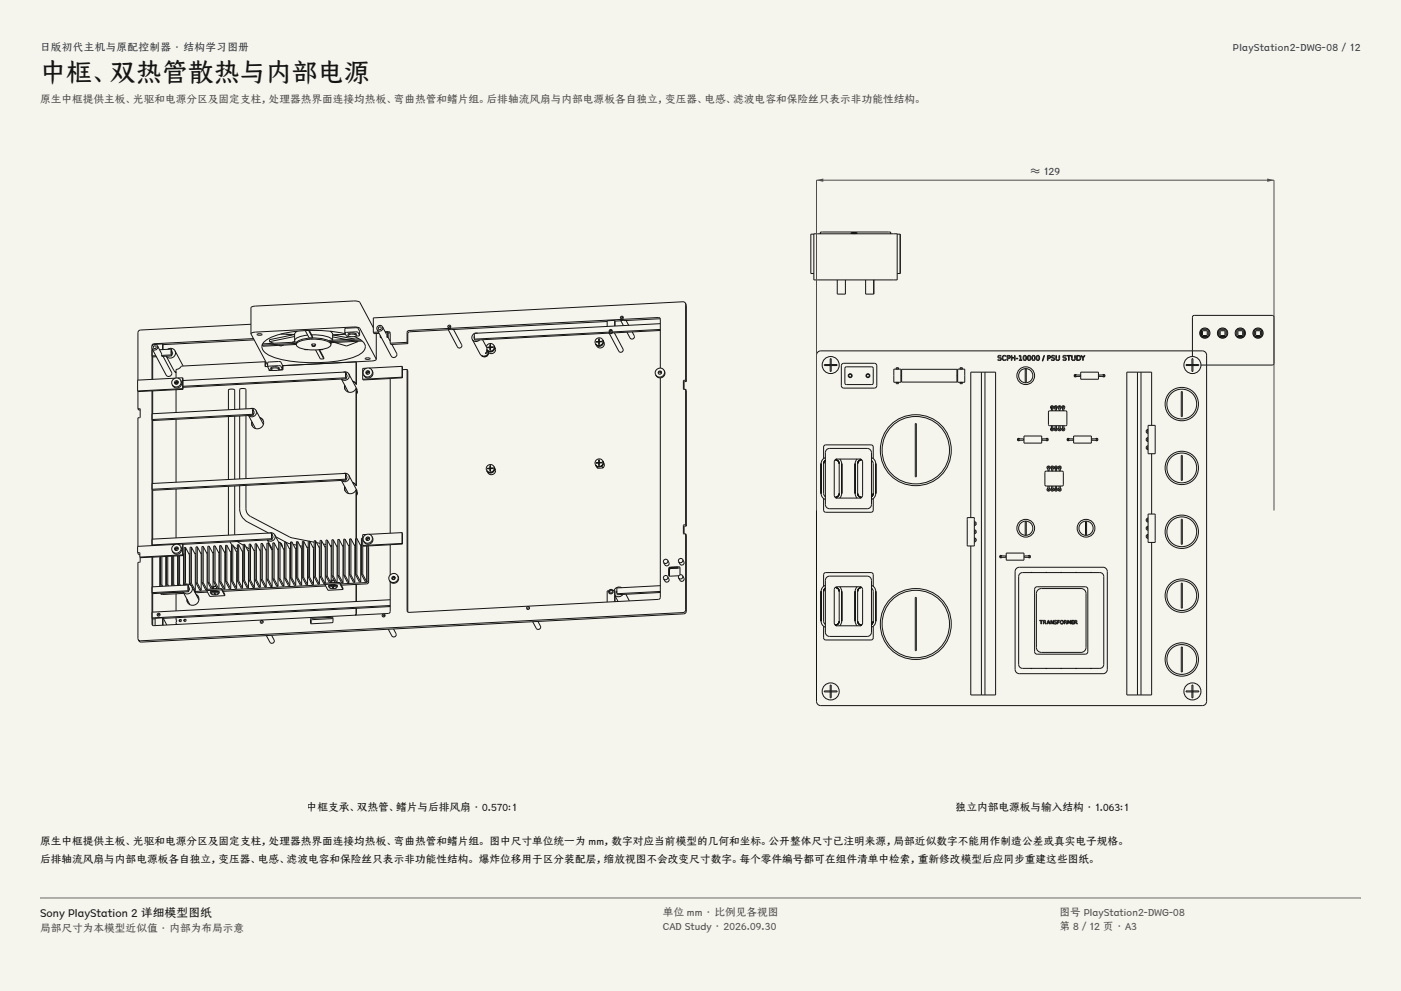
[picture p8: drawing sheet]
<svg xmlns="http://www.w3.org/2000/svg" width="420mm" height="297mm" viewBox="0 0 420 297" stroke-linecap="round" stroke-linejoin="round" font-family="sans-serif">
<g fill="#f5f4ed">
<path d="M0 0h420v297h-420z"/>
<path d="M12 12h396v275h-396z"/>
</g>
<g fill="none" stroke="#141413" stroke-width=".3">
<path d="M244 70.2h-.9v11.8h.9M244 70.1h25v13.8h-25zM245.9 70.1v-.5l.7-.1h19.8l.6 .1v.5M255.1 69.9l.9 .1M255.1 69.8l.9 .2M255.1 69.8v.1M255.4 69.8h1.3M255.6 69.8h.9M255.6 69.8l-.2 .1M255.6 69.8h-.2M256 69.7l-.9 .1M256 69.7l1 .1"/>
<path d="M256 69.7l.5 .1M256 69.7l-.4 .1M256.5 69.8l.2 .1M256.5 69.8h.2M257 69.9l-1 .1M257 69.8l-1 .2M257 69.8v.1M269 70.2h.9v11.8h-.9M75.2 97.2l-33.4 1.8-.5 .7v14.2M89.1 99.3l-.6 .4-.2 .5M91.5 99.1l1.2 2.2h1M92.5 99l1.2 2.3"/>
<path d="M92.7 99l1 1.9v.4M99.1 99.3l.6 .7v2M99.1 99.3h.1M99.3 99.3h-.2M103.4 98.5l3.6-.3 .3 .2 .5 .9M103.4 98.5v.1M103.4 99.8l3.6-.3 .3 .1 .5 .9M103.4 99.8l.5 .9 .9 .1M103.4 98.5v1.3M107.8 99.3h.1M107.8 99.3v1.2M111.9 98.2l-4-7.6-.9-.4h-1l-30.4 1.7-.4 .3v7.8"/>
<path d="M111.9 99.6l.2 .4 1.5-.1M112.8 100v7.7M113.1 98.8l4.2 7.9a.91 .91 0 0 0 1.2 .3 .91 .91 0 0 0 .4-1.1l-1.4-2.7M113.4 99.5l-1.5 .1M114.7 98l1.2 2.3 .1 .6M114.7 98a.91 .91 0 0 1-.4 1.1 .91 .91 0 0 1-1.2-.3M114.7 98a.91 .91 0 0 0-1.2-.4 .91 .91 0 0 0-.4 1.2M115.5 99.4h1.1l.3 .2 .1 3.3M116.2 99.6h-.7M116.2 99.6l.1 .2M116.2 99.6v1.3M116.3 99.8l.7 .1"/>
<path d="M116.3 99.8v1.3l-.3-.2M134.4 98.6l.1 .2-12 .7-.3 .5v3M135.1 97.9h-.4l-.3 .4M135.2 98.6h-.8M136 98.7l2.5 4.7a.72 .72 0 0 1-.5 .9 .72 .72 0 0 1-.9-.3l-2.7-5.2M142.2 100a1.31 1.31 0 0 0-.6 1.7M143.2 99.9h-.8M182 96.4l-46.7 2.4-.1-.2M182.5 99.7l3 5.5a.71 .71 0 0 0 .9 .3 .71 .71 0 0 0 .4-.9l-2.6-4.8M182.6 99.8h.1M182.6 99.8l-40.3 2.1-.1-.3M182.8 99.5l-40.6 2.1"/>
<path d="M182.8 99.5v.2M182.8 99.7h-.3M183.4 99.5v.1M183.4 99.6l-.6 .1M183.5 99.1a.47 .47 0 0 0-.5 0 .47 .47 0 0 0-.2 .4M183.5 99.2l-.1 .3M183.5 99.2l-.5-.4-.4 .3 .2 .4M183.5 99.2a.47 .47 0 0 0-.7 .4M183.8 99.6a.72 .72 0 0 1-1.3 .1M183.8 99.6h-.4M184.3 96l-2.3 .1v1.7M184.3 96l.1 .2"/>
<path d="M184.3 96v1.7M184.4 96.2v1.5M186.1 95.9l.1 .2-1.8 .1M186.1 96.1l.8 1.5M186.9 95.2h-.5l-.2 .4M186.9 95.9h-.8M187.7 96.1l.8 1.4M189.5 99.5l.7 1.3a.72 .72 0 0 1-.5 .8 .72 .72 0 0 1-.8-.3l-.9-1.7M198 95.6l-10.9 .5-.2-.2M198 95.7l-.2-.4-.4-.1-74.8 3.8-.6 .6v3M198 95.7v14.6M198 99l-14.2 .8v-.2"/>
<path d="M198 97l-55.8 2.9v1.7M198 98.7l-14.6 .8M205.5 90.8l.3 .7v22.8M205.5 90.8v23.2M205.5 90.8l-.7-.4-92.9 4.9v4.3M251 83.9v4.2h2.4v-4.2M259.5 83.9v4.2h2.4v-4.2M359.9 99v1.7M360.2 98.8h2v2h-2zM360.3 98.6h1.8M360.5 99.1h1.4v1.5h-1.4zM362.5 99v1.7"/>
<path d="M365.2 99v1.7M365.5 98.8h2v2h-2zM365.6 98.6h1.8M365.8 99.1h1.4v1.5h-1.4zM367.8 99v1.7M370.5 99v1.7M370.8 98.8h2v2h-2zM371 98.6h1.7M371.1 99.1h1.4v1.5h-1.4zM373.1 99v1.7M375.9 99v1.7M376.1 98.8h2.1v2h-2.1z"/>
<path d="M376.3 98.6h1.7M376.4 99.1h1.5v1.5h-1.5zM378.4 99v1.7M41.2 117.2l.1 .2M41.3 117.4v5.1M45.6 104.5v9.2M45.6 117.1v46.4M45.6 117.1v.1M45.6 117.1l-4.3 .3M45.6 104.5l4.2 7.9a.91 .91 0 0 0 1.2 .3 .91 .91 0 0 0 .4-1.2l-2.5-4.7M45.8 104.8l-.2 .1M45.8 107v6.7"/>
<path d="M45.8 117.2v6.8M46.5 103.2h.1M46.7 106.6l-1.1 .1 .1 .3 1.2-.1M47.2 103.6l1.2 2.2v.7M47.2 103.6a.91 .91 0 0 1-.4 1.2 .91 .91 0 0 1-1.2-.3M47.2 103.6a.91 .91 0 0 0-1.2-.3 .91 .91 0 0 0-.4 1.2M48.4 106.5l.1 .3 3-.1M48.8 103.1l.1 .2M48.8 103.1l-2.3 .1M48.8 103.1v1.7M48.9 103.3v1.5M50.3 104.7a1.51 1.51 0 0 1 2.2 .4"/>
<path d="M51.3 104.6l.2 .7M51.3 106.4l.2 .3M51.3 106.4l-2.9 .1M51.3 104.6l-3.5 .2M51.3 104.6v1.8M51.3 106l.2 .7M51.3 105l.2 .3M51.5 105.3l-.2-.1a.63 .63 0 0 1 .2 1.1M52.5 105.1a1.55 1.55 0 0 1-.6 2 1.55 1.55 0 0 1-2-.3l2.2 4.2 .7 .6M52.5 105.1l2.4 4.6M52.5 113.3l-11.3 .6v3.3M52.5 115l.3-.5h.6a.59 .59 0 0 0-.6 0 .59 .59 0 0 0-.3 .5"/>
<path d="M52.8 111.7l-.3-.3 .3 .3M52.8 116.8v6.8M53.3 114.9l-.4 .3M53.4 114.7a.59 .59 0 0 0-.8 .4M54.1 113.9a1.43 1.43 0 0 1-.6 1.9 1.43 1.43 0 0 1-1.9-.5M54.1 113.9a1.43 1.43 0 0 0-1.8-.4 1.43 1.43 0 0 0-.7 1.8M54.1 113.9a1.45 1.45 0 0 1-.4 2.2 1.45 1.45 0 0 1-2.1-.8M54.7 113.2v3.3M54.7 113.2l.2 3.5M54.7 116.5l.2 .2M54.7 116.5l-13.5 .7M54.7 113.2l-1.4 .1"/>
<path d="M54.9 116.7l-9.3 .5M73.7 116.7l-.7-.3-1.1 .3v5.9M73.7 116.7h.1M73.7 116.7v5.8M75.2 100l.4-.3 1-.2 30.4-1.5 .9 .4 4.9 9.3M75.2 100l5 9.4M76 101.5l-29.9 1.5-.5 .3v.5M76.2 101.9l-27.3 1.4M77.1 100.1l.9-.1 .6 .2-1 .3-.4-.1zM78.6 103.2v.2M79.5 108.4l-25.1 1.3-.9 .8-.7 .2v2.6M79.5 108.4v1.5l.7-.1"/>
<path d="M79.5 108.4v.1M80.2 108.7l3.6-.4 .4 .2 .5 .9M80.2 108.7h.1M80.2 109.9l3.6-.3 .4 .1 .5 .9M80.2 109.9l.5 .9M80.2 108.7v1.2M80.7 110.7v.4l1.2-.1M80.7 110.8l.7 .2M80.7 110.8v.3M80.8 102.4l1.2 .5M81.2 110.7v-.4a2.18 2.18 0 0 1 2.5 0v.4M81.2 110.7a2.18 2.18 0 0 1 2.5 0"/>
<path d="M81.2 110.7a2.2 2.2 0 0 0 2.5 0M84.1 100.1l4.2 .1M84.7 109.4h-.1M84.7 110.6l-.5 .2M84.7 109.4v1.2M84.8 109.6v1.2l-1.4 .1M85 103.4l-.9 .3-.5-.2M85.8 100.2l1.6 .2M88.3 102.1l.2 .4M88.3 100.2h.1M88.3 100.2v1.9M88.3 100.8l-7.5 1.6"/>
<path d="M88.3 100.3l-7.5 1.5v.6M88.4 102.3l-.8 .3M88.8 102.9a3.5 3.5 0 0 1 3.3-1.5 11.3 11.3 0 0 1 6.7 .9l.4 .6M88.8 103.3a3.5 3.5 0 0 1 3.3-1.5 11.3 11.3 0 0 1 6.7 .8l.4 .7M88.8 103.3a2.74 2.74 0 0 0 2.7 1.4l2.5 .2a8.9 8.9 0 0 0 5-1.1l.2-.5M88.8 103.2l-10 .6-.2-.4M88.8 102.9v.4M88.8 102.9l-10.2 .5M89 102.5l-10.3 .6M91.4 104.7l.9 .1M92.2 100.4l-2.5 .6a1.71 1.71 0 0 0-1.4 1.1M93.4 100.4l4.2 .4a2.78 2.78 0 0 1 2.1 1.2"/>
<path d="M93.6 103.4l-.2-.1a.76 .76 0 0 1 1.2 0l-.1 .1M93.6 103.7h.9M93.6 103.1v.6M94.5 103.1v.6M94.6 104.9l1.5 2.7h1M95.6 104.8l1.5 2.8M96.7 104.7v.1M96.7 104.8h-.9l1.3 2.4v.4M96.7 104.6v.2M99.2 102.9v.4M99.4 102.7l-.2 .2M99.7 101l4.1 .7"/>
<path d="M101.7 100.3l-1.4 .2M103 111.5h.7l.9 .6M103.3 115.5a1.77 1.77 0 0 0 1.3 2.1 1.77 1.77 0 0 0 2.2-1.2M103.4 115.6l.1 1.2M103.5 100a43.2 43.2 0 0 0-21.3 .7 4.6 4.6 0 0 0-3.7 3.2 4 4 0 0 0 3.2 3.1 44.1 44.1 0 0 0 24.6 0 3.7 3.7 0 0 0 3.2-3.6l-1.1-1.3-2.2-1.2M103.6 100.2l-3.9 .2 6.6 1.2M103.6 111.5l.2 .7M103.6 111.5l-48.7 2.5M103.6 113.2l.2 .3M103.6 113.2l-48.7 2.6M103.6 111.5v1.7M103.6 112.9l.2 .6"/>
<path d="M103.6 111.9l.2 .3M103.8 112.2l-.2-.1a.63 .63 0 0 1 .2 1.1M103.8 113.5l-48.9 2.6M104.3 100.5v-.3a2.18 2.18 0 0 1 2.5 0v.3M104.3 100.5a2.18 2.18 0 0 1 2.5 0M104.3 100.5a2.2 2.2 0 0 0 2.5 0M104.6 112.1a1.35 1.35 0 0 1-.5 1.7 1.35 1.35 0 0 1-1.7-.2l2 3.9M104.6 112.1l2.4 4.6-.2 1.1M105.7 114.2l.6 .3 .5 .7M105.8 114.3l.9 .8M106.8 108.5v6.8zM106.8 116.4v29.1"/>
<path d="M106.8 102.3l.5 .1M107.1 117.2l-.3 .8M107.1 117.2l-.3 .9M107.3 102.4l-3.4 1.3-3.6-1.1M107.3 102.3v.1M107.7 101.6l-9 .4v.2M107.8 100.5h.1M107.8 100.5l-1.1 .2M108.2 101.9l-9.3 .5M108.6 102.2l-9.4 .5M109.5 107.4l.9-.2 .6 .3-1 .2-.4-.1zM109.9 110.4h-1.2v3.3"/>
<path d="M110.8 111.5h-.6l-.3 .5M110.8 111.7a.59 .59 0 0 0-.8 .4M111.5 111a1.43 1.43 0 0 1-.6 1.8 1.43 1.43 0 0 1-1.9-.5M111.5 111a1.43 1.43 0 0 0-1.9-.5 1.43 1.43 0 0 0-.6 1.8M111.5 111a1.45 1.45 0 0 1-.5 2.1 1.45 1.45 0 0 1-2-.8M112.8 107.7l-.4 .3-.9 .2-26.8 1.4M114 101l.4 .2M114 100.5v.5M114.2 101h-.2M116.2 100.9l.8 1.4M116.2 100.9h-.2M117 102.9l.2 .3 5-.2"/>
<path d="M117 113.4v46.4M120.5 109.8l.1 3.4M120.5 109.8v3.2M120.5 113l.1 .2M120.5 113l-11.8 .7M120.5 109.8l-9.9 .5M120.6 113.2l-11.8 .7-.1-.2M122 110.7v72.3l.2 .4 .4 .1 75.1-4 .3-.4v-65.9M122 110.7l.2 .4v72.3M122 110.7l-1.4 .1M122 102.6l-5 .3M122 102.6l.2 .4"/>
<path d="M141.6 101.7l2.3 4.4a1.35 1.35 0 0 0 1.4 .6 1.35 1.35 0 0 0 1.1-.9l-.3-.5M141.6 101.7a1.33 1.33 0 0 0 2.2 .2M142.2 101.4h.1M142.2 100.8v.6M144.7 101.8l1.2 2.4 .1 .9M145.6 105.8v.2M146 104.8v.1M146 104.9v.2M146 105.2l.1 .1M146 105.1v.1M146 105.1l-.5 .7 .1 .2M146.1 104.1v.1h1"/>
<path d="M146.1 104.1h.1M146.1 105.3l-.5 .7M146.4 105.6v.1M146.4 105.7a1.2 1.2 0 0 1-.7 1.1 1.2 1.2 0 0 1-1.2-.2M146.5 105.8a1.19 1.19 0 0 1-.8 1.1 1.19 1.19 0 0 1-1.3-.3M146.9 103.2h.2v1.8h-.2zM146.9 103.2l.2 .1M146.9 104.1h-.8M147.1 104h.8l-.8 .2M147.1 104v.1M147.9 104l-1.8 .1M148.1 103.5a1.23 1.23 0 0 1-.5 1.6 1.23 1.23 0 0 1-1.7-.3 1.23 1.23 0 0 0 1.7 .4 1.23 1.23 0 0 0 .5-1.6"/>
<path d="M148.1 103.5a1.24 1.24 0 0 0-1.3-.5 1.24 1.24 0 0 0-1 .9M148.1 103.5v.1M148.1 103.6h.1M148.1 103.7h.1M148.2 103.7a1.23 1.23 0 0 1-.6 1.6 1.23 1.23 0 0 1-1.6-.4M148.2 103.7a1.3 1.3 0 0 1-.3 2.1 1.3 1.3 0 0 1-1.9-.9M178.5 103h.1M178.6 103.1v.1M178.7 102.4l1.8-.1v.1l-1.8 .1zM178.7 102.4h.1M179.5 101.5v1.8h.2v-.8M179.5 101.5h.2v1"/>
<path d="M179.5 102.5h.1M179.5 102.3v.1M179.5 101.5v.1M180.7 101.8a1.23 1.23 0 0 0-1.7-.4 1.23 1.23 0 0 0-.5 1.6M180.7 101.8a1.23 1.23 0 0 1-.6 1.6 1.23 1.23 0 0 1-1.6-.4M180.7 101.8v.1M180.7 101.9h.1M180.7 101.9a1.23 1.23 0 0 1-.5 1.6 1.23 1.23 0 0 1-1.7-.5M180.7 102l.1 .1M180.8 102.1a1.23 1.23 0 0 1-.5 1.6 1.23 1.23 0 0 1-1.7-.5M180.8 102.1a1.29 1.29 0 0 1-.3 2 1.29 1.29 0 0 1-1.9-.9M198 111.5l.3 .3"/>
<path d="M198 111.5l.3 .1M198 111.4v.1M198.3 111.5h-.6l-.3 .5M199.1 111a1.43 1.43 0 0 1-.6 1.9 1.43 1.43 0 0 1-1.9-.6M199.1 111a1.43 1.43 0 0 0-1.9-.5 1.43 1.43 0 0 0-.6 1.8M199.1 111a1.44 1.44 0 0 1-.5 2.1 1.44 1.44 0 0 1-2-.8M205.5 114l-.6 .1v2.5l.6 .1M205.5 116.7l.3 .3v40.7M205.5 116.7v40.6M205.5 114l.3 .3M205.7 114.3h.1M205.7 114.3l-.6 .2v2.2"/>
<path d="M245.3 105.4l.8-.2h114.3a1.28 1.28 0 0 1 1.3 1.2v103.8a1.28 1.28 0 0 1-1.3 1.3h-114.3a1.28 1.28 0 0 1-1.3-1.3v-103.8zM247.1 109.3h3.8v.3h-3.8zM248.9 107.5h.3v3.8h-.3zM252.4 109.1l.6-.2h9.4l.5 .7-.1 6.3-.7 .4h-9.4l-.5-.7v-6zM253.3 110.1l.4-.2 7.9 .1 .2 .4-.1 4.6-.3 .3-7.9-.1-.2-.4zM268 110.6h2.1v4h-2.1zM268.7 114.6h.1M268.7 110.6h.1M268.7 114.6v.4h.7v-.4M268.7 110.6v-.4h.7v.4M268.7 110.6h.7M269.4 114.6h.1"/>
<path d="M269.4 110.6h.1M270.2 112.5v.2M270.2 112.7h.1M270.2 112.5h.1M270.3 110.7h16.6v3.8h-16.6zM286.9 112.7h.1M286.9 112.5h.1M287 112.5v.2M287.1 110.6h2.1v4h-2.1zM287.8 114.6h.1M287.8 110.6h.1M287.8 114.6v.4h.7v-.4"/>
<path d="M287.8 110.6v-.4h.7v.4M287.8 110.6h.7M288.5 114.6h.1M288.5 110.6h.1M294.2 111.5v96.8M295.3 111.5v96.8M299.3 106.6h.8v.2l-.2-.1a.31 .31 0 0 0-.4 0 .31 .31 0 0 0-.1 .4 .58 .58 0 0 1 .7 .2 .58 .58 0 0 1-.2 .8 .58 .58 0 0 1-.8-.1l.2-.2a.34 .34 0 0 0 .5 .1 .34 .34 0 0 0-.1-.5l-.5-.3zM300.6 106.7a.58 .58 0 0 1 1 .2 .59 .59 0 0 0-.8 0 .59 .59 0 0 0 0 .8 .59 .59 0 0 0 .8 0 .72 .72 0 0 1-1.1 .1 .72 .72 0 0 1 .1-1.1zM301.9 106.5h.5a.49 .49 0 0 1 .5 .6 .49 .49 0 0 1-.8 .3v.6h-.2zM302.1 106.7h.3a.28 .28 0 0 1 .3 .3 .28 .28 0 0 1-.3 .3h-.3zM303.2 106.5h.2v.6h.7v-.6h.2v1.5h-.2v-.7h-.7v.7h-.2zM304.6 107.4h.6v.1h-.6z"/>
<path d="M305.5 106.6l.5-.1v1.4h.4v.1h-.9v-.1h.3v-1.2l-.3 .1zM306.9 106.6a.7 .7 0 0 1 .8 .7 .7 .7 0 0 1-.8 .7 1.13 1.13 0 0 1 0-1.4zM307.1 106.7a.59 .59 0 0 1 .4 .6 .59 .59 0 0 1-.4 .6l-.2-.6zM307.3 110.6h.4v4h-.4zM308.2 106.6a.7 .7 0 0 1 .8 .7 .7 .7 0 0 1-.8 .7 1.13 1.13 0 0 1 0-1.4zM308.4 106.7a.59 .59 0 0 1 .4 .6 .59 .59 0 0 1-.4 .6l-.2-.6zM309.5 106.6a.7 .7 0 0 1 .8 .7 .7 .7 0 0 1-.8 .7 1.13 1.13 0 0 1 0-1.4zM309.7 106.7a.59 .59 0 0 1 .4 .6 .59 .59 0 0 1-.4 .6l-.2-.6zM310.9 106.6a.7 .7 0 0 1 .8 .7 .7 .7 0 0 1-.8 .7 1.13 1.13 0 0 1 0-1.4zM311 106.7a.59 .59 0 0 1 .5 .6 .59 .59 0 0 1-.5 .6l-.2-.6zM313 106.5h.1l-.5 1.7h-.2zM314 106.5h.5a.49 .49 0 0 1 .4 .6 .49 .49 0 0 1-.7 .3v.6h-.2z"/>
<path d="M314.2 106.7h.3a.28 .28 0 0 1 .2 .3 .28 .28 0 0 1-.2 .3h-.3zM315.3 106.6h.8v.2l-.2-.1a.31 .31 0 0 0-.4 0 .31 .31 0 0 0-.1 .4 .58 .58 0 0 1 .8 .2 .58 .58 0 0 1-.3 .8 .58 .58 0 0 1-.7-.1l.1-.2a.34 .34 0 0 0 .6 .1 .34 .34 0 0 0-.2-.5l-.5-.3zM316.5 106.5h.2v.9a.38 .38 0 0 0 .4 .5 .38 .38 0 0 0 .4-.5v-.9h.2v1a.57 .57 0 0 1-.6 .6 .57 .57 0 0 1-.6-.6zM318.8 106.6h.8v.2l-.2-.1a.31 .31 0 0 0-.4 0 .31 .31 0 0 0-.1 .4 .58 .58 0 0 1 .7 .2 .58 .58 0 0 1-.2 .8 .58 .58 0 0 1-.8-.1l.2-.2a.34 .34 0 0 0 .5 .1 .34 .34 0 0 0-.1-.5l-.5-.3zM319.8 106.5h1.3v.2h-.6v1.3h-.2v-1.3h-.5zM321.2 106.5h.2v.9a.38 .38 0 0 0 .4 .5 .38 .38 0 0 0 .4-.5v-.9h.2v1a.57 .57 0 0 1-.6 .6 .57 .57 0 0 1-.6-.6zM322.4 112.8h.1M322.4 112.4v.4M322.4 112.4h.1M322.4 112.4h1.5v.4h-1.5M322.4 112.4l-.2 .2 .2 .2M322.7 112.4a.37 .37 0 0 0-.6-.1 .37 .37 0 0 0 0 .6 .37 .37 0 0 0 .6-.1"/>
<path d="M322.8 106.5a.85 .85 0 0 1 1.2 .8 .85 .85 0 0 1-1.2 .7zM323 106.7a.62 .62 0 0 1 .8 .6 .62 .62 0 0 1-.8 .6zM324 111.5h5.3v2.2h-5.3zM324 106.5h.2l.5 .6 .4-.6h.2l-.5 .8v.7h-.2v-.7zM330.6 112.4l.4-.2 .3 .4-.3 .4-.4-.2M330.8 112.4h-1.4v.4h1.4M330.8 112.4v.4M330.8 112.8h.1M330.8 112.4h.1M330.8 112.4l.3 .2-.3 .2M341 111.5v96.8M342.1 111.5v96.8"/>
<path d="M354.1 117.4h.3v7.4h-.3zM355.6 109.3h3.8v.3h-3.8zM357.3 107.5h.3v3.8h-.3zM357.5 106.9v-11.8l.2-.5 23.7-.1 .5 .3v14.1l-.2 .4-21.7 .1M360.3 101.1h1.8M365.6 101.1h1.8M371 101.1h1.7M376.3 101.1h1.7M41.3 122.5l.3 .4h.4M41.3 125.2h.1M41.3 125.2v38.5M41.4 122.5l.6 .1v2.4l-.6 .2"/>
<path d="M41.4 122.5h-.1M45.8 126v18.9M52.8 125.7v18.8M68.5 124.8v18.9M70.4 122.7v-5.8l-1.3-.3-.6 .3v5.9M70.4 124.7v18.9M71.9 124.7v18.8M73.7 124.6v18.8M74.5 124.5l2.1 3.9M75.2 122.5h1l.5 .5M75.6 126.5l.1 1.2M75.8 124.2l-30.2 1.5 .1 .3 30.2-1.5"/>
<path d="M75.8 122.4l.1 .7M75.8 122.4l-30.2 1.6M75.8 124.2l.1 .3M75.8 122.4v1.8M75.8 123l.1 .1M75.8 123.1a.6 .6 0 0 1 .4 .4 .6 .6 0 0 1-.3 .6M75.8 122.8l.1 .3M75.8 123.8l.1 .3M75.9 124.1v.4M76.7 123a1.35 1.35 0 0 1-.4 1.7 1.35 1.35 0 0 1-1.7-.2M76.7 123l2.3 4.2M77.9 125.1a1.76 1.76 0 0 1 1 2.2 1.76 1.76 0 0 1-2.1 1.2 1.76 1.76 0 0 1-1.3-2.1"/>
<path d="M77.9 125.2l1 .8M146.9 139.5h.2v1.8h-.2zM146.9 139.5v.1M148.1 139.8a1.23 1.23 0 0 0-1.7-.4 1.23 1.23 0 0 0-.5 1.6M148.1 139.8a1.23 1.23 0 0 1-.6 1.6 1.23 1.23 0 0 1-1.6-.4M148.1 139.8v.1M148.1 139.9a1.23 1.23 0 0 1-.6 1.6 1.23 1.23 0 0 1-1.6-.5M148.1 140h.1M178.5 139.3h.1M178.6 139.4v.1M178.6 139.5l.3 .3M178.6 139.5l.6 .8"/>
<path d="M178.7 138.7v.1h.8M178.9 139.8l.3 .5M179.1 139.8h-.2M179.5 138.6l-.8 .1M179.5 137.8v1.8h.2v-.8M179.5 137.8h.2v.8M179.5 138.8h.1M179.5 138.6v.1M179.5 137.8v.1M179.7 138.6v.2M179.7 138.8h-.2M180.5 139.8l.2 .5"/>
<path d="M180.5 139.8h-.4M180.5 138.6l-.8 .2M180.5 138.6h-.8M180.5 138.6l-1.8 .1M180.7 138.1a1.23 1.23 0 0 0-1.7-.4 1.23 1.23 0 0 0-.5 1.6M180.7 138.1a1.23 1.23 0 0 1-.6 1.6 1.23 1.23 0 0 1-1.6-.4M180.7 138.1v.1M180.7 138.2a1.23 1.23 0 0 1-.5 1.6 1.23 1.23 0 0 1-1.7-.5M180.7 138.3h.1M180.8 138.3a1.32 1.32 0 0 1-.1 2M180.8 138.3l.1 .8-.4 .7M246.9 137.4v-3.4l.2-.5 .4-.2 13.9 .1 .4 .6v3.4"/>
<path d="M247.4 138l-.5 1v8.9l.5 1M247.4 137.2a1.91 1.91 0 0 0-1.2 1.8v8.9a1.91 1.91 0 0 0 1.2 1.8M247.7 134.9l1-.5h11.3a1.28 1.28 0 0 1 1.3 1.3v15.5a1.28 1.28 0 0 1-1.3 1.3h-11.3a1.28 1.28 0 0 1-1.3-1.3v-15.5zM250.4 137.8h.1M250.4 137.8l1 .5 .2 .7v8.9l-.2 .7-1 .5M250.9 137.6a.85 .85 0 0 0-.8 .8v10a.85 .85 0 0 0 .8 .9M250.9 137.6l-.5 .2M250.9 137.6h6.8M251.7 137.6l.5 .6 .1 .8v8.9l-.1 .7-.5 .7M257 137.6l-.5 .6-.1 .8v8.9l.1 .7 .5 .7M257.7 137.6a.85 .85 0 0 1 .9 .8v10a.85 .85 0 0 1-.9 .9M257.7 137.6l.6 .2-.7 .2-.5 1v8.9l.5 .9 .7 .3-.6 .2"/>
<path d="M261.3 138l.5 1v8.9l-.5 1M261.3 137.2a1.91 1.91 0 0 1 1.2 1.8v8.9a1.91 1.91 0 0 1-1.2 1.8M274.4 126.9h.3v16h-.3zM305.4 131.5l-.2 .2 .2 .2M305.4 131.5v.4M305.4 131.5h.1M305.4 131.5h1.5v.4h-1.5M305.7 131.5a.37 .37 0 0 0-.6 0 .37 .37 0 0 0 0 .5 .37 .37 0 0 0 .6-.1M307 130.7h5.3v2.1h-5.3zM313.6 131.5l.4-.1 .3 .3-.3 .4-.4-.2M313.8 131.5h-1.4v.4h1.4M313.8 131.5v.4"/>
<path d="M313.8 131.5l.3 .2-.3 .2M313.8 131.5h.1M314.1 139.9h.4v1.2h-.4zM314.4 123.3l.3-.2 5 .1 .1 .3v3.9l-.3 .2-5-.1-.2-.3zM315.2 128.2a.47 .47 0 0 0-.2 .7 .47 .47 0 0 0 .8 0 .47 .47 0 0 0-.2-.7M315.2 122.5a.47 .47 0 0 1-.2-.7 .47 .47 0 0 1 .8 0 .47 .47 0 0 1-.2 .7M315.2 121.9h.4v1.1h-.4zM315.2 127.6v1.2h.4v-1.2M315.2 128.6h.4M315.2 122h.4M315.3 139.9h.3v1.2h-.3zM316.3 128.2a.47 .47 0 0 0-.2 .7 .47 .47 0 0 0 .8 0 .47 .47 0 0 0-.2-.7"/>
<path d="M316.3 122.5a.47 .47 0 0 1-.2-.7 .47 .47 0 0 1 .8 0 .47 .47 0 0 1-.2 .7M316.3 121.9h.4v1.1h-.4zM316.3 127.6v1.2h.4v-1.2M316.3 128.6h.4M316.3 122h.4M316.4 139.9h.4v1.2h-.4zM317.4 128.2a.47 .47 0 0 0-.1 .7 .47 .47 0 0 0 .7 0 .47 .47 0 0 0-.2-.7M317.4 122.5a.47 .47 0 0 1-.1-.7 .47 .47 0 0 1 .7 0 .47 .47 0 0 1-.2 .7M317.4 121.9h.4v1.1h-.4zM317.4 127.6v1.2h.4v-1.2M317.4 128.6h.4M317.4 122h.4"/>
<path d="M317.5 139.9h.4v1.2h-.4zM318.6 128.2a.47 .47 0 0 0-.2 .7 .47 .47 0 0 0 .7 0 .47 .47 0 0 0-.2-.7M318.6 122.5a.47 .47 0 0 1-.2-.7 .47 .47 0 0 1 .7 0 .47 .47 0 0 1-.2 .7M318.6 127.6v1.2h.3v-1.2M318.6 128.6h.3M318.6 121.9h.3v1.1h-.3zM318.6 122h.3M320.3 131.5l-.3 .2 .3 .2M320.3 131.5v.4M320.3 131.5h.1M320.3 131.5h1.4v.4h-1.4M320.6 131.5a.37 .37 0 0 0-.6 0 .37 .37 0 0 0 0 .5 .37 .37 0 0 0 .6-.1"/>
<path d="M321.9 130.7h5.3v2.1h-5.3zM328.5 131.5l.4-.1 .2 .3-.2 .4-.4-.2M328.7 131.5h-1.4v.4h1.4M328.7 131.5v.4M328.7 131.5l.3 .2-.3 .2M328.7 131.5h.1M344.2 127.5h2.1v8.5h-2.1zM344.2 133.6l-.6 .4 .2 .6 .4 .2M344.2 131.1l-.6 .5 .2 .6 .4 .1M344.2 128.7l-.6 .4 .2 .7 .4 .1M344.2 131.5h-.3v.5h.3M344.2 129h-.3v.5h.3"/>
<path d="M344.2 133.9h-.3v.5h.3M345.2 127.5v-16h-7.4v96.8h7.4v-45.7M345.2 136v18.1M354.1 136.5h.3v7.5h-.3zM45.8 146.9v14.7M52.8 146.6v14.6M68.5 145.7v14.7M70.4 145.7v14.6M71.9 145.6v6.9a4.5 4.5 0 0 0 2.4 4l6.2 3.3M73.7 145.5v7a2.6 2.6 0 0 0 1.4 2.3l11.9 6.2 5.4 1.1M80.8 159.7l1.1 .1 .5 .5M81.4 159.7l.2 .7"/>
<path d="M81.4 159.7l-35.8 1.9M81.4 159.7v1.7M103 141.9h.7l.9 .6M103.3 145.8a1.77 1.77 0 0 0 1.3 2.2 1.77 1.77 0 0 0 2.2-1.2M103.4 146l.1 1.2M103.6 143.6l-58 3 .1 .3 58.1-3M103.6 141.9l-58 3M103.6 141.9l.2 .7M103.6 141.9v1.7M103.6 143.6l.2 .3M103.6 143.3l.2 .6M103.6 142.3l.2 .3"/>
<path d="M103.8 142.6l-.2-.1a.63 .63 0 0 1 .2 1.1M104.6 142.5a1.35 1.35 0 0 1-.5 1.7 1.35 1.35 0 0 1-1.7-.2l2 3.9M104.6 142.5l2.4 4.5-.2 1.2M105.7 144.6l.6 .3 .5 .6M105.8 144.7l.9 .7M106.8 146.8v14.6M106.8 148.4l.3-.8-.3 .9M120.5 159.6l.1 3.5M120.5 159.6v3.3M120.5 159.6l-9.9 .5M145.9 141h.1M146 141.1v.1"/>
<path d="M146.1 140.4l1.8-.1v.1l-1.8 .1zM146.1 140.4h.1M146.9 140.5h.1M146.9 140.3v.1M147.1 140.3h.1M148.2 140a1.23 1.23 0 0 1-.6 1.6 1.23 1.23 0 0 1-1.6-.4M148.2 140a1.3 1.3 0 0 1-.3 2.1 1.3 1.3 0 0 1-1.9-.9M180.7 140.3h-1.5M205.5 160l.3 .4v22.8l-.3 .5-.5 .3-162.7 8.4-.5-.1-.4-.6M205.5 160v22.8l-.2 .5-.5 .3-162.7 8.5-.7-.4M205.5 157.3l-.6 .1v2.5l.6 .1M205.5 157.3l.3 .4"/>
<path d="M205.7 157.7h.1M205.7 157.7l-.6 .1v2.2M246.9 149.4v3.5l.2 .4 .4 .2h13.9l.4-.6v-3.5M250.4 149.1l.5 .2M250.4 149.1h.1M250.9 149.3h6.8M290 155.1h2.1v8.5h-2.1zM291 155.1v-43.6h7.5v96.8h-7.5v-44.7M292.1 158.8a.58 .58 0 0 1 .6 .6 .58 .58 0 0 1-.6 .6M292.1 156.3a.58 .58 0 0 1 .6 .6 .58 .58 0 0 1-.6 .6M292.1 156.7h.2v.5h-.2M292.1 159.1h.2v.5h-.2"/>
<path d="M307.3 156.3h.4v4h-.4zM313.4 141.2h5.2l.2 .4-.1 3.9-.3 .2-5-.1-.2-.3v-3.7zM314.1 146.3a.47 .47 0 0 0-.1 .7 .47 .47 0 0 0 .7 0 .47 .47 0 0 0-.2-.7M314.1 140.6a.47 .47 0 0 1-.1-.8 .47 .47 0 0 1 .7 0 .47 .47 0 0 1-.2 .8M314.1 145.7v1.2h.4v-1.2M314.1 146.7h.4M314.1 140h.4M315.3 146.3a.47 .47 0 0 0-.2 .7 .47 .47 0 0 0 .7 0 .47 .47 0 0 0-.2-.7M315.3 140.6a.47 .47 0 0 1-.2-.8 .47 .47 0 0 1 .7 0 .47 .47 0 0 1-.2 .8M315.3 145.7v1.2h.3v-1.2M315.3 146.7h.3M315.3 140h.3"/>
<path d="M316.4 146.3a.47 .47 0 0 0-.2 .7 .47 .47 0 0 0 .7 0 .47 .47 0 0 0-.1-.7M316.4 140.6a.47 .47 0 0 1-.2-.8 .47 .47 0 0 1 .7 0 .47 .47 0 0 1-.1 .8M316.4 145.7v1.2h.4v-1.2M316.4 146.7h.4M316.4 140h.4M317.5 146.3a.47 .47 0 0 0-.2 .7 .47 .47 0 0 0 .8 0 .47 .47 0 0 0-.2-.7M317.5 140.6a.47 .47 0 0 1-.2-.8 .47 .47 0 0 1 .8 0 .47 .47 0 0 1-.2 .8M317.5 145.7v1.2h.4v-1.2M317.5 146.7h.4M317.5 140h.4M325.4 156.3h.3v4h-.3zM344.2 154.1h2.1v8.5h-2.1z"/>
<path d="M344.2 157.7l-.6 .4 .2 .7 .4 .1M344.2 155.3l-.6 .4 .2 .6 .4 .2M344.2 155.6h-.3v.5h.3M344.2 158.1h-.3v.5h.3M354.1 155.6h.3v7.5h-.3zM41.2 165.6l.4 .6h.3M41.2 165.6l.7 .1M41.3 168.5l.1 23.2M41.3 168.5h.1M41.3 165.8l.1 .1M41.9 165.7h.1M41.9 167l.1 .1"/>
<path d="M41.9 165.7v1.3M42 167.1v1.4h-.6M45.6 167v20l.2 .4 .3 .1 70.3-3.6 .6-.6v-9M45.6 167l-3.6 .1M45.6 167h.1M45.8 167v8.9M45.8 177.9v5.5M47.9 166.9v8.9M48.1 177.8l.6 .4 6.4-.4M48.1 175.3l.3 .4M48.1 166.9v8.4M48.3 177.8h.2"/>
<path d="M48.5 175.3l.3 .4M48.5 175.3h-.4M48.5 166.8v8.5M49.7 166.8v8.9M49.9 175.2l.2 .4M49.9 166.8v8.4M50.3 175.2h-.4M50.3 175.2l.2 .4M50.3 166.7v8.5M51.5 166.7v8.9M51.7 175.1l.2 .4M51.7 166.7v8.4"/>
<path d="M52.1 175.1h-.4M52.1 175.1l.2 .4M52.1 166.6v8.5M52.5 163.2l-11.3 .5v1.9M52.5 164.8l.3-.5h.6a.59 .59 0 0 0-.6 0 .59 .59 0 0 0-.3 .6M52.8 164.6v.4M52.8 178v5.1M53.2 166.6v8.9M53.4 175l.3 .5M53.4 164.5h.1M53.4 166.6v8.4M53.4 164.5a.59 .59 0 0 0-.8 .4"/>
<path d="M53.8 175h-.4M53.8 175l.3 .4M53.8 166.6v8.4M54.1 163.8a1.43 1.43 0 0 1-.6 1.8 1.43 1.43 0 0 1-1.9-.5M54.1 163.8a1.43 1.43 0 0 0-1.8-.5 1.43 1.43 0 0 0-.7 1.8M54.1 163.8a1.45 1.45 0 0 1-.4 2.1 1.45 1.45 0 0 1-2.1-.8M54.7 163l.2 3.5M54.7 166.3l.2 .2M54.7 166.3l-12.8 .7M54.7 163l-1.4 .1M54.7 163v3.3M54.9 166.5l-9.3 .5"/>
<path d="M55.2 174.8l.3 .5M55.2 166.1h-.3l.1 9.3M55.3 175.4a1.51 1.51 0 0 1 2.2 .4M55.6 174.7l-.4 .1M55.6 174.7l.2 .4M55.6 164.1l1.2 2.2v8.9M55.6 164.1v10.6M55.6 164.1h-.4v10.7M56.1 179.7l.2 .9M56.4 177l-10.8 .6 .1 .3 10.8-.6M56.4 177l.1 .3M56.4 175.3l.1 .7"/>
<path d="M56.4 175.3l-10.8 .6M56.4 175.3v1.7M56.4 175.9l.1 .1M56.4 175.9a.6 .6 0 0 1 .4 .5 .6 .6 0 0 1-.3 .6M56.4 176.7l.1 .6M56.4 175.7l.1 .3M57 174.8l.4 .9M57 166h-.4M57.4 164l1.1 2.2v10.8M57.4 164h-.4v10.8M57.4 174.8h-.4M57.4 174.8l1.1 2.2"/>
<path d="M57.4 164v10.8M57.5 175.8a1.55 1.55 0 0 1-.6 2 1.55 1.55 0 0 1-2-.4l2 3.8M57.5 175.8l2.1 4M58.2 177.1l.2 .2M58.4 177.5l.2 .2M58.4 177.3l.2 .4M58.5 177h-.3M58.8 165.9h-.4M58.8 174.7l1.1 2.2h.4M58.8 178.1a1.77 1.77 0 0 1-.1 3.1 1.77 1.77 0 0 1-2.7-1.6M58.8 178.3l.7 .6M59.2 163.9l1.1 2.2v10.8"/>
<path d="M59.2 163.9h-.4v10.8M59.2 174.7h-.4M59.2 174.7l1.1 2.2M59.2 163.9v10.8M60.5 165.8h-.3M60.5 174.6l1.2 2.2h.3M60.9 163.8l1.2 2.2v10.6M60.9 163.8h-.4v10.8M60.9 174.6h-.4M60.9 174.6l1.1 2M60.9 163.8v10.8M62 177l.9 1.7 4.5-.2"/>
<path d="M62 176.6v.4M62 177.1l-3.6 .2M62.2 177.5l-3.6 .2M62.3 165.7h-.4M62.3 174.5l1.1 2.1M62.7 174.5l1.1 2v-.9M62.7 163.7l1.2 2.2v10.6M62.7 163.7h-.4v10.8M62.7 174.5h-.4M62.7 163.7v10.8M63.1 177.6a2.35 2.35 0 0 1 2.6 0M63.1 177.6l.2 .3"/>
<path d="M63.1 177.6v-.1a2.35 2.35 0 0 1 2.6 0v.1M63.3 177.9v-.3a1.84 1.84 0 0 1 2.2 0v.3M63.3 177.9a1.84 1.84 0 0 1 2.2 0M63.3 177.9l1.1 .4 1.1-.4M63.9 176.5h.1M64.1 175.7h.7M64.1 175.7v.7M64.1 165.6h-.4M64.1 174.5l1 2M64.2 177.7h.2l.2 .5h-.2zM64.3 177.7l.1 .3M64.4 178v.2"/>
<path d="M64.5 163.6v10.8M64.5 163.6h-.4v10.9M64.5 163.6l1.1 2.2v10.6M64.5 174.4l-.4 .1M64.5 174.4l1 2M64.6 178h-.2M64.7 175.7h-.6M64.9 176v.5h-1M65.7 177.6l-.2 .3M65.8 165.5h-.3M65.8 174.4l1.2 2.1h.4M66.2 163.5l1.2 2.2v10.8"/>
<path d="M66.2 163.5h-.4v10.9M66.2 174.3l-.4 .1M66.2 174.3l1.2 2.2M66.2 163.5v10.8M66.5 176.8l.9 1.7M66.5 176.8l-4.5 .2M66.5 176.4l-4.5 .2M66.5 176.4v.4M66.5 176.4l.9 1.7v.4M67.6 165.4h-.3M67.6 174.3l1.2 2.2 .4-.1M68 163.4l1.2 2.2v10.8"/>
<path d="M68 163.4h-.4v10.9M68 174.3h-.4M68 174.3l1.2 2.1M68 163.4v10.9M69 162.4l.6 .9M69.4 165.3h-.4M69.4 174.2l1.2 2.2 .3-.1M69.8 163.3l1.1 2.2v10.8M69.8 163.3h-.4v10.9M69.8 174.2h-.4M69.8 174.2l1.1 2.1M69.8 163.3v10.9"/>
<path d="M70 163.8l1.2 .7M71.2 165.2l-.4 .1M71.2 174.1l1.1 2.2h.4M71.2 162.3l1.7 1.1M71.5 163.2l1.2 2.2v10.9M71.5 163.2l-.3 .1v10.8M71.5 174.1h-.3M71.5 174.1l1.2 2.2M71.5 163.2v10.9M72.9 165.1l-.3 .1M72.9 174l1.2 2.2h.4M73.3 163.1l1.2 2.2v10.9"/>
<path d="M73.3 163.1l-.4 .1v10.8M73.3 174h-.4M73.3 174l1.2 2.2M73.3 163.1v10.9M73.7 163.9l1 .6M74.7 165l-.4 .1M74.7 173.9l1.2 2.2h.4M75.1 163.1l1.2 2.1v10.9M75.1 163.1h-.4v10.8M75.1 173.9h-.4M75.1 173.9l1.2 2.2M75.1 163.1v10.8"/>
<path d="M76.5 165h-.4M76.5 173.8l1.1 2.2h.4M76.9 163l1.1 2.1v10.9M76.9 163h-.4v10.8M76.9 173.8h-.4M76.9 173.8l1.1 2.2M76.9 163v10.8M78.2 164.9h-.3M78.2 173.7l1.2 2.2h.4M78.6 162.9v10.8M78.6 162.9l1.2 2.2v10.8M78.6 162.9h-.4v10.8"/>
<path d="M78.6 173.7h-.4M78.6 173.7l1.2 2.2M80 164.8h-.3M80 173.6l1.2 2.2h.4M80.1 161.8l1.6 2.9M80.4 162.8l1.2 2.2v10.8M80.4 162.8h-.4v10.8M80.4 173.6l1.2 2.2M80.4 173.6h-.4M80.4 162.8v10.8M81.1 163.7v.3M81.2 163.8l-.1 .3"/>
<path d="M81.4 161.4l-35.8 1.9 .1 .2M81.4 161.4l.2 .3M81.4 161.1l.2 .6M81.4 160.1l.2 .3M81.6 160.4l-.2-.1a.63 .63 0 0 1 .2 1.1M81.6 161.7l-26.8 1.4M81.8 164.7h-.4M81.8 173.5l1.2 2.2h.3M82.2 162.7l1.1 2.2v10.8M82.2 162.7h-.4v10.8M82.2 173.5h-.4M82.2 173.5l1.1 2.2"/>
<path d="M82.2 162.7v10.8M82.4 160.3a1.35 1.35 0 0 1-.5 1.7 1.35 1.35 0 0 1-1.7-.2M82.4 160.3l1.2 2.3M82.7 160.9l4.4 2.1M83.5 162.4l.4 .2M83.6 164.6h-.4M83.6 173.4l1.1 2.2h.4M83.6 162.6v10.8M83.6 162.5l.1 .1M83.9 162.6l1.2 2.2v10.8M83.9 162.6h-.3M83.9 173.4h-.3"/>
<path d="M83.9 173.4l1.2 2.2M83.9 162.6v10.8M84 162.7l.5 .5M84 162.8l.5 .5M84.5 163.2l.2 .7M85.3 164.5h-.3M85.3 173.3l1.2 2.2h.4M85.7 162.5l1.2 2.2v10.8M85.7 162.5h-.4v10.8M85.7 173.3h-.4M85.7 173.3l1.2 2.2M85.7 162.5v10.8"/>
<path d="M87.1 164.4h-.4M87.1 173.3l1.2 2.1h.4M87.5 162.4l1.2 2.2v10.8M87.5 162.4h-.4v10.9M87.5 173.2l-.4 .1M87.5 173.2l1.2 2.2M87.5 162.4v10.8M87.9 163.2l1 .2M88.9 164.3h-.4M88.9 173.2l1.1 2.2 .4-.1M89.3 162.3l1.1 2.2v10.8M89.3 162.3h-.4v10.9"/>
<path d="M89.3 173.1l-.4 .1M89.3 173.1l1.1 2.2M89.3 162.3v10.8M89.9 163.6l.7 .1M90.6 164.2h-.3M90.6 173.1l1.2 2.2 .4-.1M91 162.2l1.2 2.2v10.8M91 162.2h-.4v10.9M91 173.1h-.4M91 173.1l1.2 2.1M91 162.2v10.9M92 164l.4 .1"/>
<path d="M92.4 164.1h-.3M92.4 173l1.2 2.2 .4-.1M92.4 162.1v10.9M92.8 162.1l1.2 2.2v10.8M92.8 162.1h-.4M92.8 173h-.4M92.8 173l1.2 2.1M92.8 162.1v10.9M92.9 162.2l1.3 .3M94.2 164l-.4 .1M94.2 172.9l1.1 2.2h.4M94.6 162l1.1 2.2v10.9"/>
<path d="M94.6 172.9h-.4M94.6 172.9l1.1 2.2M94.6 162v10.9M94.6 162l-.4 .1v10.8M94.9 162.6l1.1 .2M96 163.9l-.4 .1M96 172.8l1.1 2.2h.3M96.3 161.9l1.2 2.2v10.7M96.3 172.8h-.3M96.3 161.9l-.3 .1v10.8M96.3 172.8l1.1 2M96.3 161.9v10.9"/>
<path d="M96.9 163l.8 .2M97.6 175.6l-30.7 1.6M97.7 163.8l-.3 .1M97.7 172.7l1.1 2M98.1 172.7l1.1 2v-.9M98.1 161.9l1.2 2.1v10.7M98.1 172.7h-.4M98.1 161.9h-.4v10.8M98.1 161.9v10.8M98.5 175.8a2.35 2.35 0 0 1 2.7 0M98.5 175.8l.3 .2M98.5 175.8v-.2a2.35 2.35 0 0 1 2.7 0v.2"/>
<path d="M98.8 176.1v-.3a1.84 1.84 0 0 1 2.1 0v.3M98.8 176.1a1.84 1.84 0 0 1 2.1 0M98.8 176.1l1 .3 1.1-.3M99 163.4l.5 .1M99.5 173.9h.7M99.5 173.9v.6M99.5 163.8h-.4M99.5 172.6l1.1 2M99.6 175.9h.2l.3 .4h-.3zM99.7 175.9l.1 .3M99.8 176.2v.1M99.9 161.8l1.2 2.1v10.7"/>
<path d="M99.9 172.6h-.4M99.9 161.8h-.4v10.8M99.9 172.6l1.1 2M99.9 161.8v10.8M100 176.2h-.2M100.2 173.8l-.7 .1M100.3 174.6l-.6-.1-.4 .2M100.3 174.2v.4M101.2 175.8l-.3 .2M101.3 163.7h-.4M101.3 172.5l1.1 2.2h.4M101.7 161.7l1.1 2.2v10.8"/>
<path d="M101.7 172.5h-.4M101.7 161.7h-.4v10.8M101.7 172.5l1.1 2.2M101.7 161.7v10.8M101.9 174.6l-4.5 .2v.4l.9 1.7 4.5-.2M101.9 174.9l.9 1.8M101.9 174.9l-35.2 1.9M101.9 174.6v.3M101.9 174.6l.9 1.7v.4M102.1 175l7.6-.4 .5-.3 .1-10.7 .2 .5-.1 10.6-.4 .3-7.7 .4M103 163.6h-.3M103 172.4l1.2 2.2h.4"/>
<path d="M103.4 161.6l1.2 2.2v10.8M103.4 172.4h-.4M103.4 161.6h-.4v10.8M103.4 172.4l1.2 2.2M103.4 161.6v10.8M104.8 163.5h-.3M104.8 172.3l1.2 2.2h.4M105.2 161.5l1.2 2.2v10.8M105.2 172.3h-.4M105.2 161.5h-.4v10.8M105.2 172.3l1.2 2.2M105.2 161.5v10.8"/>
<path d="M106.6 163.4h-.4M106.6 172.2l1.1 2.2h.4M106.8 175.1v5.2M107 161.4l1.1 2.2v10.8M107 172.2h-.4M107 161.4h-.4v10.8M107 172.2l1.1 2.2M107 161.4v10.8M108.4 163.3h-.4M108.4 172.1l1.1 2.2h.4M108.7 161.3h-.3v10.8M108.7 172.1h-.3"/>
<path d="M108.7 172.1l1.2 2.2M109.9 160.2h-1.2v11.9M109.9 163.6v10.7M110.8 161.4l-.6-.1-.3 .6M110.8 161.5a.59 .59 0 0 0-.8 .4M111.5 160.8a1.43 1.43 0 0 1-.6 1.8 1.43 1.43 0 0 1-1.9-.5M111.5 160.8a1.43 1.43 0 0 0-1.9-.5 1.43 1.43 0 0 0-.6 1.8M111.5 160.8a1.45 1.45 0 0 1-.5 2.2 1.45 1.45 0 0 1-2-.9M117 163.2v9.1M117 179.7l-71.4 3.8M118.4 173.4l-.5 .3M118.5 173.1l-.6-.1-.3 .6"/>
<path d="M118.5 173.2l-.6-.1-.3 .5M119.2 172.6a1.43 1.43 0 0 1-.6 1.8 1.43 1.43 0 0 1-1.9-.5M119.2 172.6a1.43 1.43 0 0 0-1.9-.5 1.43 1.43 0 0 0-.6 1.8M119.2 172.6a1.44 1.44 0 0 1-.5 2 1.44 1.44 0 0 1-2-.7M120.5 162.9l-11.8 .6 .1 .2 11.8-.6M120.5 162.9l.1 .2M182.8 177.1v.5M182.8 177.1h-.8v3.3M183.5 177l.1 .3-.4 .4-.5-.2 .1-.4M183.5 177l-.7 .1M183.5 177l.1 .2M183.8 177a.71 .71 0 0 0-1.2-.1 .71 .71 0 0 0 .4 1.1 .71 .71 0 0 0 .8-.9v-.1"/>
<path d="M183.8 177h.1M184.3 177h-.8M184.3 177v3.3M184.3 177l.1 3.3M184.4 178.4h.1M184.4 178.6l.9 1.7M184.9 177.7h.1M184.9 177.1v.6M186.4 176.1a1.6 1.6 0 0 0-2.3 .9M186.7 178.2a1.57 1.57 0 0 1-2.3 .2M187.6 178.1l1.1 2M198 177.6l-12.9 .6-.2-.3"/>
<path d="M198 175.5l-13.1 .7v1.7M198 177.3l-13.1 .6M200.1 172.8l.5 .8a.69 .69 0 0 1-.4 .8 .69 .69 0 0 1-.9-.3l-.4-.7M200.1 167.9l.5 .9a.69 .69 0 0 1-.4 .7 .69 .69 0 0 1-.9-.2l-.4-.7M200.1 172.8l.1 .1a.69 .69 0 0 1-.4 .8 .69 .69 0 0 1-.9-.3M200.1 172.8a.69 .69 0 0 0-.9-.2 .69 .69 0 0 0-.3 .8M200.1 167.9l.1 .2a.69 .69 0 0 1-.4 .7 .69 .69 0 0 1-.9-.2M200.1 167.9a.69 .69 0 0 0-.9-.2 .69 .69 0 0 0-.3 .9M200.5 172.5l.4 .2 2.6-.1M200.9 170.1l-.4 .4 .1 2.1M200.9 170.1l2.2-.1 .2 .2-2.7 .2M200.9 170.1l.2 .2"/>
<path d="M201.1 170.4l-.4 .4v1.8M203.5 172.5v.1M203.8 172.3l-.1-2.4-2.8 .1-.4 .4v2.1M203.9 170.3l-2.8 .1M204.6 172.6l.5 .8a.69 .69 0 0 1-.4 .8 .69 .69 0 0 1-.9-.3l-.4-.7M204.6 167.7l.5 .8a.69 .69 0 0 1-.4 .8 .69 .69 0 0 1-.9-.3l-.4-.7M204.6 172.6l.1 .1a.69 .69 0 0 1-.4 .8 .69 .69 0 0 1-.9-.3M204.6 172.6a.69 .69 0 0 0-.9-.3 .69 .69 0 0 0-.3 .9M204.6 167.7l.1 .1a.69 .69 0 0 1-.4 .8 .69 .69 0 0 1-.9-.3M204.6 167.7a.69 .69 0 0 0-.9-.2 .69 .69 0 0 0-.3 .8M246.9 175.7v-3.5l.2-.4 .4-.2 13.9 .1 .4 .5v3.5M247.4 176.3l-.5 .9v9l.5 .9"/>
<path d="M247.4 175.4a1.91 1.91 0 0 0-1.2 1.8v9a1.91 1.91 0 0 0 1.2 1.8M247.7 173.2l1-.5h11.3a1.28 1.28 0 0 1 1.3 1.2v15.6a1.28 1.28 0 0 1-1.3 1.2h-11.3a1.28 1.28 0 0 1-1.3-1.2v-15.6zM250.4 176.1h.1M250.4 176.1l.7 .2 .5 .9v9l-.2 .7-1 .4M251.7 175.9l.5 .6 .1 .7v9l-.1 .7-.5 .6M257 175.9l-.5 .6-.1 .7v9l.1 .7 .5 .6M257.7 175.9h-6.8a.85 .85 0 0 0-.8 .8v10a.85 .85 0 0 0 .8 .8M257.7 175.9a.85 .85 0 0 1 .9 .8v10a.85 .85 0 0 1-.9 .8M257.7 175.9l.6 .2-.7 .2-.5 .9v9l.5 .9 .7 .2-.6 .2M261.3 176.3l.5 .9v9l-.5 .9M261.3 175.4a1.91 1.91 0 0 1 1.2 1.8v9a1.91 1.91 0 0 1-1.2 1.8M274.4 179h.3v16h-.3z"/>
<path d="M292.1 161.2a.58 .58 0 0 1 .6 .6 .58 .58 0 0 1-.6 .6M292.1 161.6h.2v.5h-.2M300.1 167h.1M300.1 166.6v.4M300.1 166.6h.1M300.1 166.6h1.4v.4h-1.4M300.1 166.6l-.3 .2 .3 .2M300.4 166.6a.37 .37 0 0 0-.6-.1 .37 .37 0 0 0 0 .6 .37 .37 0 0 0 .6-.1M301.7 165.8h5.3v2.1h-5.3zM304.6 170.5l1-.5h25.1a1.28 1.28 0 0 1 1.3 1.3v29.3a1.28 1.28 0 0 1-1.3 1.3h-25.1a1.28 1.28 0 0 1-1.3-1.3v-29.3zM305.6 172.1l.9-.5h23.2l1 .5 .2 .7v26.3l-.5 1-.7 .2h-23.2l-.9-.5-.2-.7v-26.3zM308.3 166.6l.4-.1 .2 .3-.2 .4-.4-.2"/>
<path d="M308.5 166.6h-1.4v.4h1.4M308.5 166.6v.4M308.5 167h.1M308.5 166.6h.1M308.5 166.6l.3 .2-.3 .2M309 171.6h.4M310.4 176.1l.5-.2h14.5l.5 .2 .2 .5v18.7l-.2 .5-.5 .3h-14.5l-.5-.3-.2-.5v-18.7zM311.3 176.7l.9-.3h11.9a1.49 1.49 0 0 1 1.5 1.5v16.1a1.49 1.49 0 0 1-1.5 1.5h-11.9a1.49 1.49 0 0 1-1.5-1.5v-16.1zM313.4 171.6h.5M317.9 171.6h.5M322.4 171.6h.4M326.8 171.6h.5"/>
<path d="M344.2 160.2l-.6 .4 .2 .6 .4 .1M344.2 160.5h-.3v.5h.3M354.1 174.8h.3v7.5h-.3zM45.8 185.5v1.9M47.4 184.3l-.1 .3M47.4 184.3h.1M48 184.2l-.6 .1M48.8 185.2l-2.3 .1v2.2M48.8 185.2v2.2M48.8 185.2v.1M48.9 185.3v2.1M48.9 185.3l1.1 2"/>
<path d="M52.8 185.8l.2 .2M52.8 185.8l.2 .2-.2 .9M52.8 185.1v.7M52.8 186.9l.2 .3M52.8 186.9l.3 .2M54.4 185.9l-.4-.1-.2 .4M55.8 185.8l-.4-.1-.2 .4M78.9 186.4h-.4l-.3 .3M81.4 190.4l.8 1.5a.72 .72 0 0 1-.4 .9 .72 .72 0 0 1-.9-.3l-1.1-2M93.2 185.4l6.3-.4 .3 .2v1.1l-.3 .3-6.1 .3-.3-.2zM99.8 185.4l-6.2 .3-.3 .3v.9M106.8 182.3v1.5l-.3 .6"/>
<path d="M106.8 182.3l-.1 2.1M115.5 184.5h-.5l-.2 .3M117 181.8h.1M117 181.5l-71.4 3.7 .1 .3h.8M117 181.8l-68.2 3.5M118 188.5l.8 1.5a.72 .72 0 0 1-.5 .8 .72 .72 0 0 1-.8-.2l-1.1-2M122.2 183.4h.1M158.8 182.2h-.5l-.2 .4M161.3 186.2l.8 1.6a.72 .72 0 0 1-.5 .8 .72 .72 0 0 1-.8-.3l-1.1-2M246.9 187.7v3.5l.2 .4 .4 .2h13.9l.4-.6v-3.5M250.4 187.3l.5 .2M250.4 187.3h.1"/>
<path d="M250.9 187.5h6.8M311.6 185.9h1l-.4 .1v1l-.2-1zM312.8 185.9h.3a.31 .31 0 0 1 .4 .2 .31 .31 0 0 1-.2 .4l.3 .5-.5-.4-.3 .4zM312.9 186l.4 .1v.3h-.4zM314.2 185.9l.6 1.1-.2-.3h-.5l-.3 .3zM314.3 186.1l.2 .5h-.4zM315 185.9h.2l.5 .9 .1-.9v1.1h-.2l-.5-.9-.1 .9zM316.1 186h.6l-.5 .3a.44 .44 0 0 1 .6 .5 .44 .44 0 0 1-.8 .2v-.2l.6 .1-.1-.3a.36 .36 0 0 1-.4-.2 .36 .36 0 0 1 0-.4zM317 185.9h.6l-.5 .1v.4h.5l-.5 .1v.5zM319 185.9h.3a.31 .31 0 0 1 .4 .2 .31 .31 0 0 1-.2 .4l.4 .5-.6-.4-.3 .4zM319.2 186l.3 .1v.3h-.3zM320 185.9h.3l.2 .8 .3-.8h.3v1.1l-.2-.9-.3 .7-.4-.7-.2 .9z"/>
<path d="M321.2 185.9h.7l-.5 .1v.4h.5l-.5 .1v.4l.5 .1h-.7zM322.1 185.9h.4a.31 .31 0 0 1 .3 .2 .31 .31 0 0 1-.1 .4l.3 .5-.6-.4-.3 .4zM322.3 186l.3 .1v.3h-.3zM354.1 193.9h.3v7.5h-.3zM247.1 207.1h3.8v.3h-3.8zM248.9 205.3h.3v3.8h-.3zM309 200.3h.4M313.4 200.3h.5M317.9 200.3h.5M322.4 200.3h.4M326.8 200.3h.5M355.6 207.1h3.8v.3h-3.8z"/>
<path d="M357.3 205.3h.3v3.8h-.3z"/>
<circle cx="113.9" cy="98.4" r=".45"/>
<circle cx="134.7" cy="97.9" r=".45"/>
<circle cx="186.4" cy="95.2" r=".45"/>
<circle cx="361.2" cy="99.8" r="1.55"/>
<circle cx="366.5" cy="99.8" r="1.55"/>
<circle cx="371.8" cy="99.8" r="1.55"/>
<circle cx="377.1" cy="99.8" r="1.55"/>
<circle cx="46.4" cy="104.1" r=".45"/>
<circle cx="52.9" cy="114.6" r=".56"/>
<circle cx="110.3" cy="111.6" r=".56"/>
<circle cx="197.8" cy="111.7" r=".51"/>
<circle cx="249" cy="109.4" r="2.56"/>
<circle cx="254.9" cy="112.6" r=".59"/>
<circle cx="254.9" cy="112.6" r=".43"/>
<circle cx="260.2" cy="112.6" r=".59"/>
<circle cx="260.2" cy="112.6" r=".43"/>
<circle cx="307.5" cy="112.6" r="2.67"/>
<circle cx="307.5" cy="112.6" r="2.13"/>
<circle cx="357.5" cy="109.4" r="2.56"/>
<circle cx="274.5" cy="134.9" r="10.7"/>
<circle cx="274.5" cy="134.9" r="10.1"/>
<circle cx="354.3" cy="121.1" r="5"/>
<circle cx="354.3" cy="121.1" r="4.5"/>
<circle cx="307.5" cy="158.3" r="2.67"/>
<circle cx="307.5" cy="158.3" r="2.13"/>
<circle cx="325.6" cy="158.3" r="2.67"/>
<circle cx="325.6" cy="158.3" r="2.13"/>
<circle cx="354.3" cy="140.2" r="5"/>
<circle cx="354.3" cy="159.4" r="5"/>
<circle cx="354.3" cy="140.2" r="4.5"/>
<circle cx="354.3" cy="159.4" r="4.5"/>
<circle cx="52.9" cy="164.5" r=".56"/>
<circle cx="110.3" cy="161.5" r=".55"/>
<circle cx="118" cy="173.2" r=".51"/>
<circle cx="354.3" cy="178.5" r="5"/>
<circle cx="354.3" cy="178.5" r="4.5"/>
<circle cx="47.5" cy="184.2" r=".45"/>
<circle cx="54" cy="186" r=".34"/>
<circle cx="55.4" cy="185.9" r=".34"/>
<circle cx="78.5" cy="186.4" r=".45"/>
<circle cx="115" cy="184.5" r=".45"/>
<circle cx="158.3" cy="182.2" r=".45"/>
<circle cx="274.5" cy="187" r="10.7"/>
<circle cx="274.5" cy="187" r="10.1"/>
<circle cx="318.3" cy="186.4" r=".54"/>
<circle cx="318.3" cy="186.4" r=".42"/>
<circle cx="354.3" cy="197.6" r="5"/>
<circle cx="354.3" cy="197.6" r="4.5"/>
<circle cx="249" cy="207.2" r="2.56"/>
<circle cx="357.5" cy="207.2" r="2.56"/>
</g>
<path d="M244.8 153v-99h137.1v99" fill="none" stroke="#504e49" stroke-width=".3"/>
<g fill="#504e49">
<path d="M244.8 54l2-.5v1z"/>
<path d="M379.9 53.5l2 .5-2 .5z"/>
</g>
<path d="M12 269.3h396zM12 269h396v.3h-396z" fill-rule="evenodd" fill="#504e49"/>
<text font-size="7.8" fill="#141413" x="12" y="24.7">中框、双热管散热与内部电源</text>
<text font-size="3.5" fill="#141413" x="12" y="274.9">Sony PlayStation 2 详细模型图纸</text>
<g font-size="3.2" fill="#1b365d">
<text x="12" y="15.3">日版初代主机与原配控制器 · 结构学习图册</text>
<text x="369.6" y="15.3">PlayStation2-DWG-08 / 12</text>
<text x="308.9" y="52.4">≈ 129</text>
</g>
<g font-size="3.2" fill="#504e49">
<text x="12" y="30.9">原生中框提供主板、光驱和电源分区及固定支柱，处理器热界面连接均热板、弯曲热管和鳍片组。后排轴流风扇与内部电源板各自独立，变压器、电感、滤波电容和保险丝只表示非功能性结构。</text>
<text x="198.7" y="274.5">单位 mm · 比例见各视图</text>
<text x="317.6" y="274.5">图号 PlayStation2-DWG-08</text>
<text x="12" y="279.3">局部尺寸为本模型近似值 · 内部为布局示意</text>
<text x="198.7" y="278.8">CAD Study · 2026.09.30</text>
<text x="317.6" y="278.8">第 8 / 12 页 · A3</text>
</g>
<g font-size="3.2" fill="#141413">
<text x="92" y="243">中框支承、双热管、鳍片与后排风扇 · 0.570:1</text>
<text x="286.6" y="243">独立内部电源板与输入结构 · 1.063:1</text>
<text x="12" y="253.3">原生中框提供主板、光驱和电源分区及固定支柱，处理器热界面连接均热板、弯曲热管和鳍片组。 图中尺寸单位统一为 mm，数字对应当前模型的几何和坐标。公开整体尺寸已注明来源，局部近似数字不能用作制造公差或真实电子规格。</text>
<text x="12" y="258.6">后排轴流风扇与内部电源板各自独立，变压器、电感、滤波电容和保险丝只表示非功能性结构。 爆炸位移用于区分装配层，缩放视图不会改变尺寸数字。每个零件编号都可在组件清单中检索，重新修改模型后应同步重建这些图纸。</text>
</g>
</svg>
